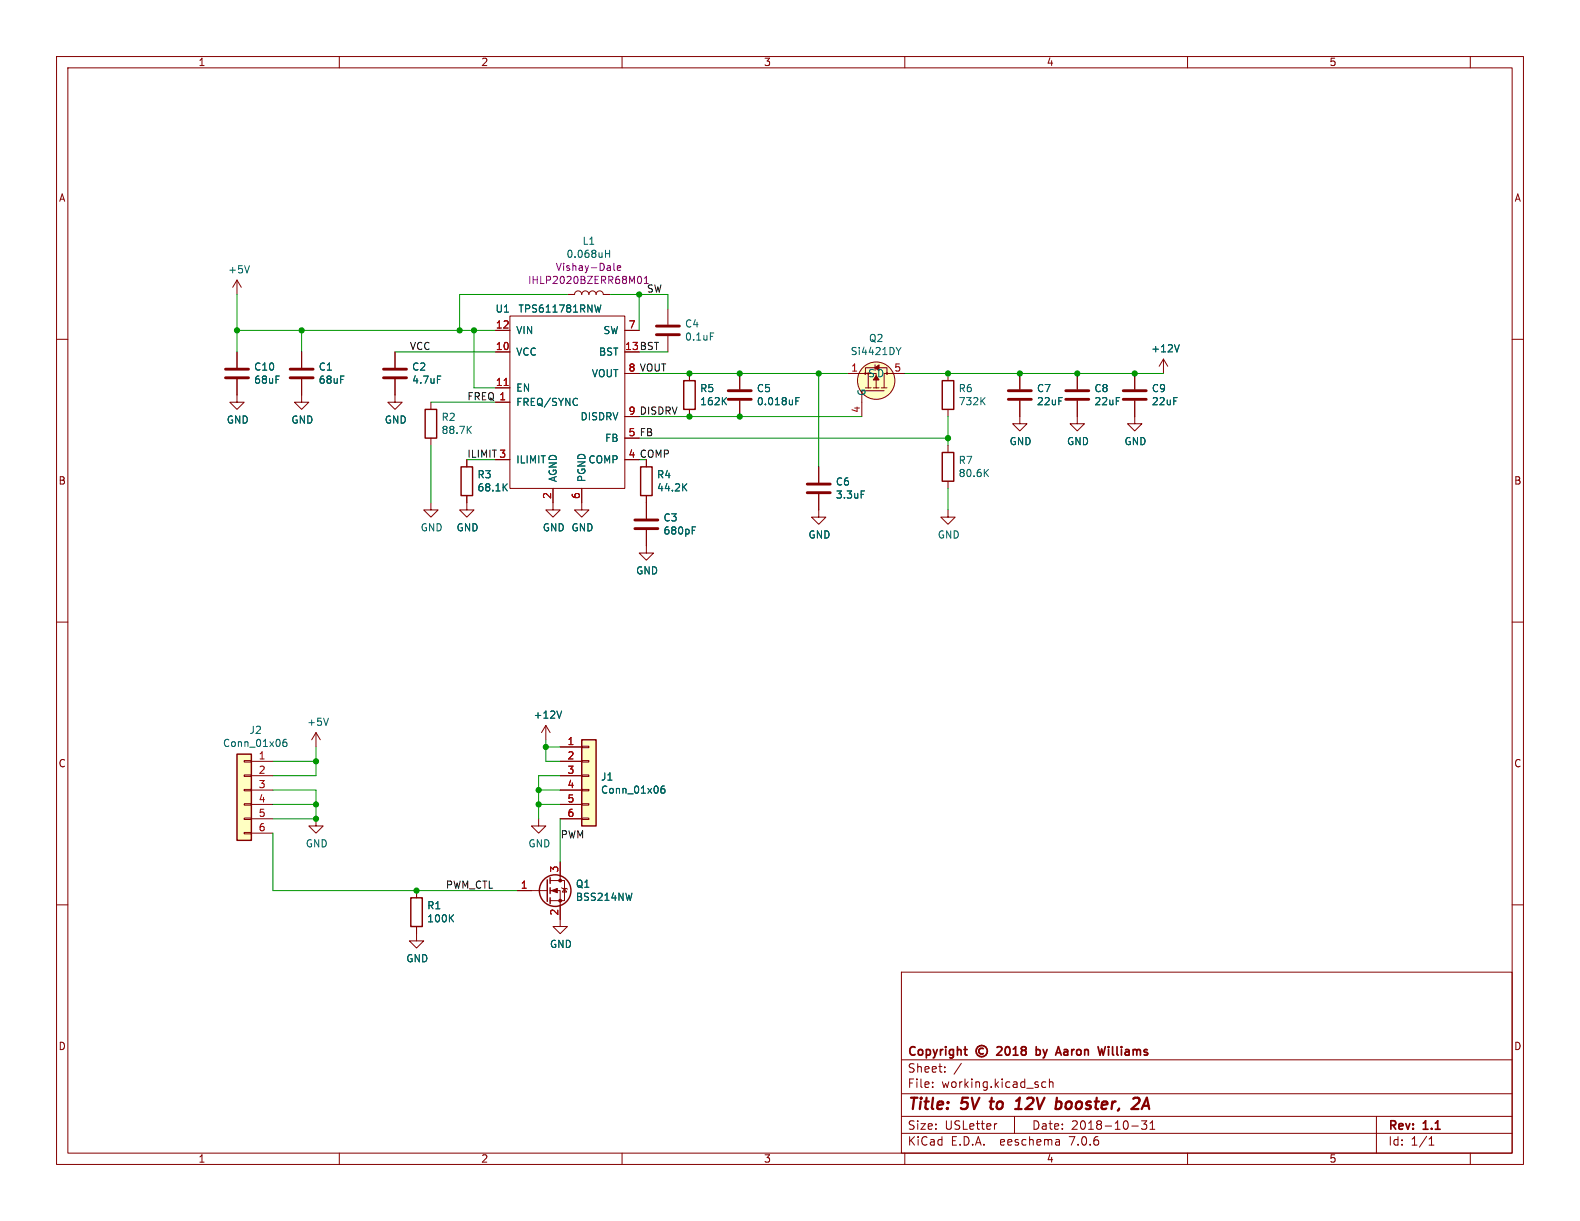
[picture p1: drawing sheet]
<svg xmlns="http://www.w3.org/2000/svg" width="279mm" height="216mm" viewBox="0 0 279 216" stroke-linecap="round" stroke-linejoin="round" font-family="sans-serif">
<g fill="none" stroke="#840000" stroke-width=".18">
<path d="M10 10h259.4v195.9h-259.4zM12 12h255.4v191.9h-255.4zM60 10v2M110 10v2M160 10v2M210 10v2M260 10v2M10 60h2M41.9 49.5v2.6M41.9 49.5l-.8 1.3M41.9 49.5l.8 1.3M87.6 58.4h2.6"/>
<path d="M90.2 55.9h20.3v30.5h-20.3zM100.3 52.1h1.3a.64 .64 0 0 1 .6-.7 .64 .64 0 0 1 .7 .7 .64 .64 0 0 1 .6-.7 .64 .64 0 0 1 .6 .7 .64 .64 0 0 1 .7-.7 .64 .64 0 0 1 .6 .7 .64 .64 0 0 1 .6-.7 .64 .64 0 0 1 .7 .7h1.2M110.5 58.4h2.5M118.1 54.6v2.8M118.1 59.4v2.8M267.4 60h2M41.9 67.1v4h1.3l-1.3 1.3-1.3-1.3h1.3M41.9 62.2v2.8M53.3 67.1v4h1.3l-1.3 1.3-1.2-1.3h1.2M53.3 62.2v2.8M69.8 67.1v4h1.3l-1.3 1.3-1.2-1.3h1.2M69.8 62.2v2.8"/>
<path d="M76.2 71.1v1.3M76.2 77.5v1.2M87.6 71.1h2.6M87.6 62.2h2.6M87.6 68.6h2.6M110.5 77.5h2.5M110.5 66h2.5M110.5 73.7h2.5M121.9 66v1.3M121.9 72.4v1.3M130.8 66v2.8M130.8 70.9v2.8"/>
<path d="M149.9 66h5v2.6M153 66.2v-1.2h3.8v1.2M153.5 66v2.6h.6M154.4 68.6h1M154.7 64.5v1M155.8 68.6h1M156.3 69.1h-3.9v4.6M160 66h-3.7v2.6M167.6 66v1.3M167.6 72.4v1.3M167.6 78.7v1.3M180.3 70.9v4h1.3l-1.3 1.3-1.2-1.3h1.2"/>
<path d="M180.3 66v2.8M190.5 70.9v4h1.3l-1.3 1.3-1.3-1.3h1.3M190.5 66v2.8M200.7 70.9v4h1.2l-1.2 1.3-1.3-1.3h1.3M200.7 66v2.8M205.7 63.5l-.7 1.3M205.7 63.5v2.5M205.7 63.5l.8 1.3M76.2 88.9v1.3h1.3l-1.3 1.2-1.3-1.2h1.3M82.5 87.6v2.6h1.3l-1.3 1.2-1.2-1.2h1.2M82.5 81.3v1.3M87.6 81.3h2.6"/>
<path d="M97.8 86.4v3.8h1.3l-1.3 1.2-1.3-1.2h1.3M102.9 86.4v3.8h1.2l-1.2 1.2-1.3-1.2h1.3M114.3 93.7v4.1h1.3l-1.3 1.3-1.3-1.3h1.3M114.3 81.3v1.3M114.3 87.6v4.1M144.8 87.4v4h1.2l-1.2 1.3-1.3-1.3h1.3M144.8 82.6v2.7M167.6 90.2v1.2h1.3l-1.3 1.3-1.2-1.3h1.2M167.6 85.1v1.3M10 110h2M267.4 110h2M43.2 139.6h1.2v.2h-1.2z"/>
<path d="M43.2 137h1.2v.3h-1.2zM43.2 134.5h1.2v.2h-1.2zM44.4 134.6h3.9M44.4 137.2h3.9M44.4 139.7h3.9M55.9 129.5l-.8 1.3M55.9 129.5v2.6M55.9 129.5l.7 1.3M96.5 128.3l-.7 1.2M96.5 128.3v2.5M96.5 128.3l.8 1.2M99.1 132.1h3.8"/>
<path d="M99.1 134.6h3.8M99.1 137.2h3.8M99.1 139.7h3.8M102.9 139.6h1.2v.2h-1.2zM102.9 137h1.2v.3h-1.2zM102.9 134.5h1.2v.2h-1.2zM102.9 132h1.2v.2h-1.2zM10 160h2M43.2 147.2h1.2v.2h-1.2zM43.2 144.7h1.2v.2h-1.2zM43.2 142.1h1.2v.3h-1.2zM44.4 142.2h3.9"/>
<path d="M44.4 144.8h3.9M44.4 147.3h3.9M55.9 144.8v1.3h1.2l-1.2 1.2-1.3-1.2h1.3M73.7 157.5v1.3M91.4 157.5h5.4M95.2 144.8v1.3h1.3l-1.3 1.2-1.2-1.2h1.2M97.3 157.5h1.8v6.3h1.2l-1.2 1.3-1.3-1.3h1.3M97.3 155.7h2.5v3.6h-2.5M99.1 142.2h3.8M99.1 144.8h3.8M99.1 152.4v3.3M99.3 157l.1 .1h.8l.1 .1"/>
<path d="M99.8 157.1l.4 .6h-.8zM102.9 144.7h1.2v.2h-1.2zM102.9 142.1h1.2v.3h-1.2zM267.4 160h2M73.7 163.8v2.6h1.2l-1.2 1.2-1.3-1.2h1.3M159.4 171.9h108v32h-108zM159.4 197.4h108M159.4 193.4h108M159.4 187.4h108M164.9 192.1v.2M164.9 191.4v.1M167.1 189.4v.2"/>
<path d="M167.1 188.7v.1M170 188l-1.3 1.9M176.3 198.7l-.3 .1M179.4 197.4v3M184.9 191.4l-.4-.1-.3 .3v.4l.2 .2h.5M185.6 191.4l.2-.1 .3 .1 .1 .9M185.6 190.8v1.5M200.1 199.1h1.2M201.9 198.2h.9l-.5 .6 .4 .1v.6l-.2 .2h-.4l-.2-.2M203.4 199.7h.8M203.4 198.6l.4-.4v1.5M243.4 197.4v6.5"/>
<path d="M60 203.9v2M110 203.9v2M159.4 200.4h108M160 203.9v2M187.3 201.6l.1 .9M187.4 202.4l-.2 .1M187.4 201.8l-.2 .1M210 203.9v2M252.7 202.5h.9M252.7 201.4l.4-.4v1.5M260 203.9v2"/>
<circle cx="154.9" cy="67.3" r="3.3"/>
<circle cx="156.8" cy="66" r=".13"/>
</g>
<path d="M175 194.8h.8M175.4 194.1l-.2 1.7 .2 .3M179.5 196.1h1.2M179.7 194.7l.6-.6-.2 2M187.6 194.9l.1 .3-.2 .7M200.7 194.1h.5a.45 .45 0 0 1 .3 .6l-.1 .3-1.3 1.1h1.2M201.9 196.1l.9-2 .4 2M202.2 195.5h.9" fill="none" stroke="#840000" stroke-width=".4"/>
<g fill="none" stroke="#840000" stroke-width=".3">
<path d="M170.5 185.6h.5M170.9 186.6h.1M173.9 185.4a.52 .52 0 0 0-.8 .5 .52 .52 0 0 0 .8 .4M176.3 185.2l.6-.1 .2 .1 .1 .3-1 1.1h1M177.9 185.2l.2-.1a.81 .81 0 0 1 .6 .6 .81 .81 0 0 1-.3 .8l-.2 .1a.81 .81 0 0 1-.3-1.4zM179.2 186.6h.8M179.2 185.5l.4-.4v1.5M180.9 185.7l-.3 .3 .1 .4 .2 .2 .4-.1 .2-.2-.1-.4-.2-.2M180.9 185.7l-.3-.3 .3-.3h.4l.2 .3-.3 .3M180.9 185.7h.3M183.2 185.6h.5l.2 .1M183.2 185.1v1.5"/>
<path d="M183.9 186.4l-.2 .2-.5-.1M187.2 185.1l.5 1.5M195.5 185.1l-.4 1.5M196 185.1v.1M196 185.6v1"/>
<circle cx="173.6" cy="185.9" r="1"/>
</g>
<g fill="none" stroke="#006464" stroke-width=".18">
<path d="M44.1 47l-.4 1.3M106.3 53.9l-.3 1.3-.3-.9M107.1 44.8h.7M107.8 44.2v1.3M125.6 58.9h.6M77.4 66.5h.6M82.8 75.9l.6 .8M83.4 75.4l-.8 .7M102.1 70.5v.1M102.1 71.6h.1M127.9 70.8l.6 .8M128.5 70.3l-.8 .7"/>
<path d="M140.7 70.9h.5M140.7 70.3h.6M158.5 61.4l.4 .7M158.9 62.1v.6M159.3 61.4l-.4 .7M173.6 70.8l.6 .8M174.2 70.3l-.7 .7M208.5 61l-.4 1.2M89.2 86.1l.5 .7M89.7 85.5l-.7 .8M120.9 86.1l.6 .7M121.5 85.5l-.8 .8"/>
<path d="M122.4 93.8h.4M122.4 93.2h.6M152.3 86.8h.6M174.2 83.5l.6 .8M174.8 83l-.7 .7M50.6 130.7l-.3 .1a.86 .86 0 0 0 0 1.2l.4-.1v-.4l-.2-.3-.4 .1-.1 .2M58.1 127l-.4 1.3M99.3 125.7l-.4 1.3M117.5 139h-.4a.86 .86 0 0 0 0 1.3l.4-.2 .1-.4-.2-.2h-.4l-.1 .2M79.7 162.3l.5 .7M80.2 161.7l-.7 .8"/>
</g>
<path d="M89.1 68.2h.8" fill="none" stroke="#a90000" stroke-width=".18"/>
<g fill="none" stroke="#840000" stroke-width=".51">
<path d="M116.1 59.2h4M116.1 57.7h4M39.9 66.8h4M39.9 65.3h4M51.3 66.8h4.1M51.3 65.3h4.1M67.8 66.8h4.1M67.8 65.3h4.1M128.8 70.6h4M128.8 69.1h4M178.3 70.6h4.1M178.3 69.1h4.1"/>
<path d="M188.5 70.6h4M188.5 69.1h4M198.6 70.6h4.1M198.6 69.1h4.1M112.3 93.5h4M112.3 91.9h4M142.7 87.1h4.1M142.7 85.6h4.1"/>
</g>
<g fill="#ffffc2" stroke="#ffffc2" stroke-width=".18">
<path d="M102.9 130.8h2.5v15.3h-2.5z"/>
<path d="M41.9 133.4h2.5v15.2h-2.5z"/>
<circle cx="154.9" cy="67.3" r="3.3"/>
</g>
<g fill="#840000" stroke="#840000" stroke-width=".18">
<path d="M154.9 66.4l.5 .8h-1z"/>
<path d="M154.7 65l.7-.5v1z"/>
<path d="M97.5 157.5l1.1-.4v.8z"/>
<circle cx="99.1" cy="159.3" r=".25"/>
<circle cx="99.1" cy="155.7" r=".25"/>
</g>
<g fill="none" stroke="#840000" stroke-width=".25">
<path d="M75.2 72.4h2v5.1h-2zM120.9 67.3h2v5.1h-2zM166.6 67.3h2.1v5.1h-2.1zM81.5 82.6h2.1v5h-2.1zM113.3 82.6h2v5h-2zM166.6 80h2.1v5.1h-2.1zM41.9 133.4h2.5v15.2h-2.5zM102.9 130.8h2.5v15.3h-2.5zM72.6 158.8h2.1v5h-2.1zM96.8 155.6v3.8M97.3 155.2v1M97.3 157v1"/>
<path d="M97.3 158.8v1"/>
<circle cx="98.2" cy="157.5" r="2.79"/>
</g>
<path d="M108.6 46.6v1l.1 .2M109.2 47.4l.6-.1-.1-.3h-.4l-.1 .2v.6h.5M112.8 49.1l.2-.2a.68 .68 0 0 1 .5 .6 .68 .68 0 0 1-.5 .6l-.2-.2M113.9 49.2l.4-.3v1.2" fill="none" stroke="#840084" stroke-width=".18"/>
<g fill="none" stroke="#009600" stroke-width=".18">
<path d="M41.9 58.4h45.7M41.9 52.1v10.1M53.3 58.4v3.8M83.8 58.4v10.2h3.8M100.3 52.1h-19v6.3M107.9 52.1h10.2v2.5M113 52.1v6.3M69.8 62.2h17.8M76.2 71.1h11.4M76.2 78.7v10.2M113 66h36.9M113 73.7h39.4"/>
<path d="M113 62.2h5.1M113 77.5h54.6M144.8 66v16.6M160 66h45.7M167.6 73.7v5M82.5 81.3h5.1M167.6 86.4v3.8M48.3 139.7h7.6v5.1h-7.6M48.3 134.6h7.6M55.9 132.1v5.1h-7.6M95.2 139.7h3.9M96.5 130.8v3.8h2.6"/>
<path d="M96.5 132.1h2.6M99.1 137.2h-3.9v7.6M48.3 147.3v10.2h43.1M48.3 142.2h7.6M95.2 142.2h3.9M99.1 144.8v7.6"/>
</g>
<g fill="#009600" stroke="#009600" stroke-width=".18">
<circle cx="190.5" cy="66" r=".46"/>
<circle cx="180.3" cy="66" r=".46"/>
<circle cx="200.7" cy="66" r=".46"/>
<circle cx="144.8" cy="66" r=".46"/>
<circle cx="167.6" cy="66" r=".46"/>
<circle cx="53.3" cy="58.4" r=".46"/>
<circle cx="41.9" cy="58.4" r=".46"/>
<circle cx="81.3" cy="58.4" r=".46"/>
<circle cx="83.8" cy="58.4" r=".46"/>
<circle cx="96.5" cy="132.1" r=".46"/>
<circle cx="95.2" cy="142.2" r=".46"/>
<circle cx="55.9" cy="144.8" r=".46"/>
<circle cx="73.7" cy="157.5" r=".46"/>
<circle cx="55.9" cy="134.6" r=".46"/>
<circle cx="55.9" cy="142.2" r=".46"/>
<circle cx="95.2" cy="139.7" r=".46"/>
<circle cx="130.8" cy="66" r=".46"/>
<circle cx="130.8" cy="73.7" r=".46"/>
<circle cx="121.9" cy="66" r=".46"/>
<circle cx="121.9" cy="73.7" r=".46"/>
<circle cx="113" cy="52.1" r=".46"/>
<circle cx="167.6" cy="77.5" r=".46"/>
</g>
<g font-size="2.8" fill="#840000">
<text x="160.4" y="196.8">Title:</text>
<text x="170.1" y="196.8">5V</text>
<text x="176" y="196.8">to</text>
<text x="181.3" y="196.8">12V</text>
<text x="189.1" y="196.8">booster,</text>
</g>
<g font-size="2.1" fill="#840000">
<text x="160.4" y="189.9">Sheet:</text>
<text x="160.4" y="187.1">Copyright</text>
<text x="184.5" y="187.1">by</text>
<text x="188.7" y="187.1">Aaron</text>
<text x="196.8" y="187.1">Williams</text>
<text x="160.4" y="192.6">File:</text>
<text x="166.5" y="192.6">working.kicad_sch</text>
<text x="160.4" y="202.8">KiCad</text>
<text x="160.4" y="200">Size:</text>
<text x="167.1" y="200">USLetter</text>
<text x="168.1" y="202.8">E.D.A.</text>
<text x="177" y="202.8">eeschema</text>
<text x="182.4" y="200">Date:</text>
<text x="189.4" y="202.8">7.0.6</text>
<text x="189.4" y="200">2018-10-31</text>
<text x="245.4" y="200.2">Rev:</text>
<text x="245.4" y="202.8">Id:</text>
<text x="249.5" y="202.8">1/1</text>
<text x="251.8" y="200.2">1.1</text>
</g>
<g font-size="1.8" fill="#840000">
<text x="35" y="11.9">1</text>
<text x="85" y="11.9">2</text>
<text x="135" y="11.9">3</text>
<text x="185" y="11.9">4</text>
<text x="235" y="11.9">5</text>
<text x="10.3" y="35.9">A</text>
<text x="267.7" y="35.9">A</text>
<text x="110.4" y="62">13 BST</text>
<text x="111.1" y="81">4 COMP</text>
<text x="10.3" y="85.9">B</text>
<text x="267.7" y="85.9">B</text>
<text x="10.3" y="135.9">C</text>
<text x="267.7" y="135.9">C</text>
<text x="10.3" y="185.9">D</text>
<text x="267.7" y="185.9">D</text>
<text x="35" y="205.8">1</text>
<text x="85" y="205.8">2</text>
<text x="135" y="205.8">3</text>
<text x="185" y="205.8">4</text>
<text x="235" y="205.8">5</text>
</g>
<g font-size="1.8" fill="#006464">
<text x="100.1" y="45.8">0.068uH</text>
<text x="102.9" y="43.5">L1</text>
<text x="40.3" y="48.5">+5V</text>
<text x="87.5" y="55.5">U1</text>
<text x="91.2" y="59.3">VIN</text>
<text x="91.6" y="55.5">TPS611781RNW</text>
<text x="106.6" y="59.3">SW</text>
<text x="121" y="58.1">C4</text>
<text x="44.8" y="65.7">C10</text>
<text x="56.3" y="65.7">C1</text>
<text x="72.8" y="65.7">C2</text>
<text x="91.2" y="63.1">VCC</text>
<text x="105.8" y="63.1">BST</text>
<text x="121" y="60.4">0.1uF</text>
<text x="150.3" y="63">Si4421DY</text>
<text x="153.6" y="60.7">Q2</text>
<text x="203.5" y="62.5">+12V</text>
<text x="44.8" y="68">68uF</text>
<text x="56.3" y="68">68uF</text>
<text x="72.8" y="68">4.7uF</text>
<text x="91.2" y="72">FREQ/SYNC</text>
<text x="91.2" y="69.4">EN</text>
<text x="104.6" y="66.9">VOUT</text>
<text x="123.7" y="69.5">R5</text>
<text x="123.7" y="71.9">162K</text>
<text x="133.7" y="69.5">C5</text>
<text x="133.7" y="71.9">0.018uF</text>
<text x="153.3" y="70.1" transform="rotate(-90 153.3 70.1)">G</text>
<text x="153.4" y="66.9">S</text>
<text x="155" y="66.9">D</text>
<text x="169.4" y="69.5">R6</text>
<text x="169.4" y="71.9">732K</text>
<text x="183.3" y="69.5">C7</text>
<text x="183.3" y="71.9">22uF</text>
<text x="193.4" y="69.5">C8</text>
<text x="193.4" y="71.9">22uF</text>
<text x="203.6" y="69.5">C9</text>
<text x="203.6" y="71.9">22uF</text>
<text x="40" y="75.1">GND</text>
<text x="51.4" y="75.1">GND</text>
<text x="67.9" y="75.1">GND</text>
<text x="78" y="74.6">R2</text>
<text x="78" y="76.9">88.7K</text>
<text x="102.6" y="74.5">DISDRV</text>
<text x="91.2" y="82.1">ILIMIT</text>
<text x="103.9" y="82.1">COMP</text>
<text x="106.9" y="78.3">FB</text>
<text x="169.4" y="82.2">R7</text>
<text x="178.4" y="78.9">GND</text>
<text x="188.6" y="78.9">GND</text>
<text x="198.8" y="78.9">GND</text>
<text x="84.3" y="84.8">R3</text>
<text x="84.3" y="87.1">68.1K</text>
<text x="98.7" y="85.3" transform="rotate(-90 98.7 85.3)">AGND</text>
<text x="103.7" y="85.3" transform="rotate(-90 103.7 85.3)">PGND</text>
<text x="116.1" y="84.8">R4</text>
<text x="116.1" y="87.1">44.2K</text>
<text x="147.7" y="86.1">C6</text>
<text x="147.7" y="88.4">3.3uF</text>
<text x="169.4" y="84.6">80.6K</text>
<text x="74.3" y="94.2">GND</text>
<text x="80.6" y="94.2">GND</text>
<text x="95.9" y="94.2">GND GND</text>
<text x="117.2" y="92.4">C3</text>
<text x="117.2" y="94.7">680pF</text>
<text x="142.9" y="95.4">GND</text>
<text x="165.7" y="95.4">GND</text>
<text x="112.4" y="101.8">GND</text>
<text x="44" y="130">J2</text>
<text x="54.2" y="128.5">+5V</text>
<text x="94.3" y="127.3">+12V</text>
<text x="39.3" y="132.3">Conn_01x06</text>
<text x="106.2" y="138.2">J1</text>
<text x="106.2" y="140.5">Conn_01x06</text>
<text x="54" y="150">GND</text>
<text x="93.3" y="150">GND</text>
<text x="75.4" y="161">R1</text>
<text x="101.7" y="157.2">Q1</text>
<text x="101.7" y="159.5">BSS214NW</text>
<text x="75.4" y="163.3">100K</text>
<text x="97.2" y="167.8">GND</text>
<text x="71.8" y="170.4">GND</text>
</g>
<g font-size="1.8" fill="#840084">
<text x="93.3" y="50.4">IHLP2020BZERR68M01</text>
<text x="98.2" y="48.1">Vishay-Dale</text>
</g>
<g font-size="1.8" fill="#0f0f0f">
<text x="114.3" y="51.8">SW</text>
<text x="72.4" y="62">VCC</text>
<text x="111.1" y="65.8">8 VOUT</text>
<text x="82.5" y="70.9">FREQ 1</text>
<text x="111.1" y="77.2">5 FB</text>
<text x="111.1" y="73.4">9 DISDRV</text>
<text x="82.5" y="81">ILIMIT 3</text>
<text x="99.1" y="148.3">PWM</text>
<text x="78.7" y="157.2">PWM_CTL</text>
</g>
<g font-size="1.8" fill="#a90000">
<text x="87.6" y="58.2">12</text>
<text x="111.1" y="58.2">7</text>
<text x="87.6" y="62">10</text>
<text x="110.4" y="62">13</text>
<text x="111.1" y="65.8">8</text>
<text x="150.4" y="65.8">1</text>
<text x="158" y="65.8">5</text>
<text x="87.6" y="68.3">11</text>
<text x="88.2" y="70.9">1</text>
<text x="111.1" y="77.2">5</text>
<text x="111.1" y="73.4">9</text>
<text x="152.1" y="73.1" transform="rotate(-90 152.1 73.1)">4</text>
<text x="88.2" y="81">3</text>
<text x="111.1" y="81">4</text>
<text x="97.5" y="88.3" transform="rotate(-90 97.5 88.3)">2</text>
<text x="102.6" y="88.3" transform="rotate(-90 102.6 88.3)">6</text>
<text x="100.3" y="131.8">1</text>
<text x="45.6" y="134.4">1</text>
<text x="45.6" y="136.9">2</text>
<text x="100.3" y="134.4">2</text>
<text x="100.3" y="136.9">3</text>
<text x="45.6" y="139.4">3</text>
<text x="45.6" y="142">4</text>
<text x="100.3" y="139.4">4</text>
<text x="100.3" y="142">5</text>
<text x="45.6" y="144.5">5</text>
<text x="45.6" y="147.1">6</text>
<text x="100.3" y="144.5">6</text>
<text x="98.8" y="154.4" transform="rotate(-90 98.8 154.4)">3</text>
<text x="92" y="157.2">1</text>
<text x="98.8" y="162" transform="rotate(-90 98.8 162)">2</text>
</g>
</svg>
